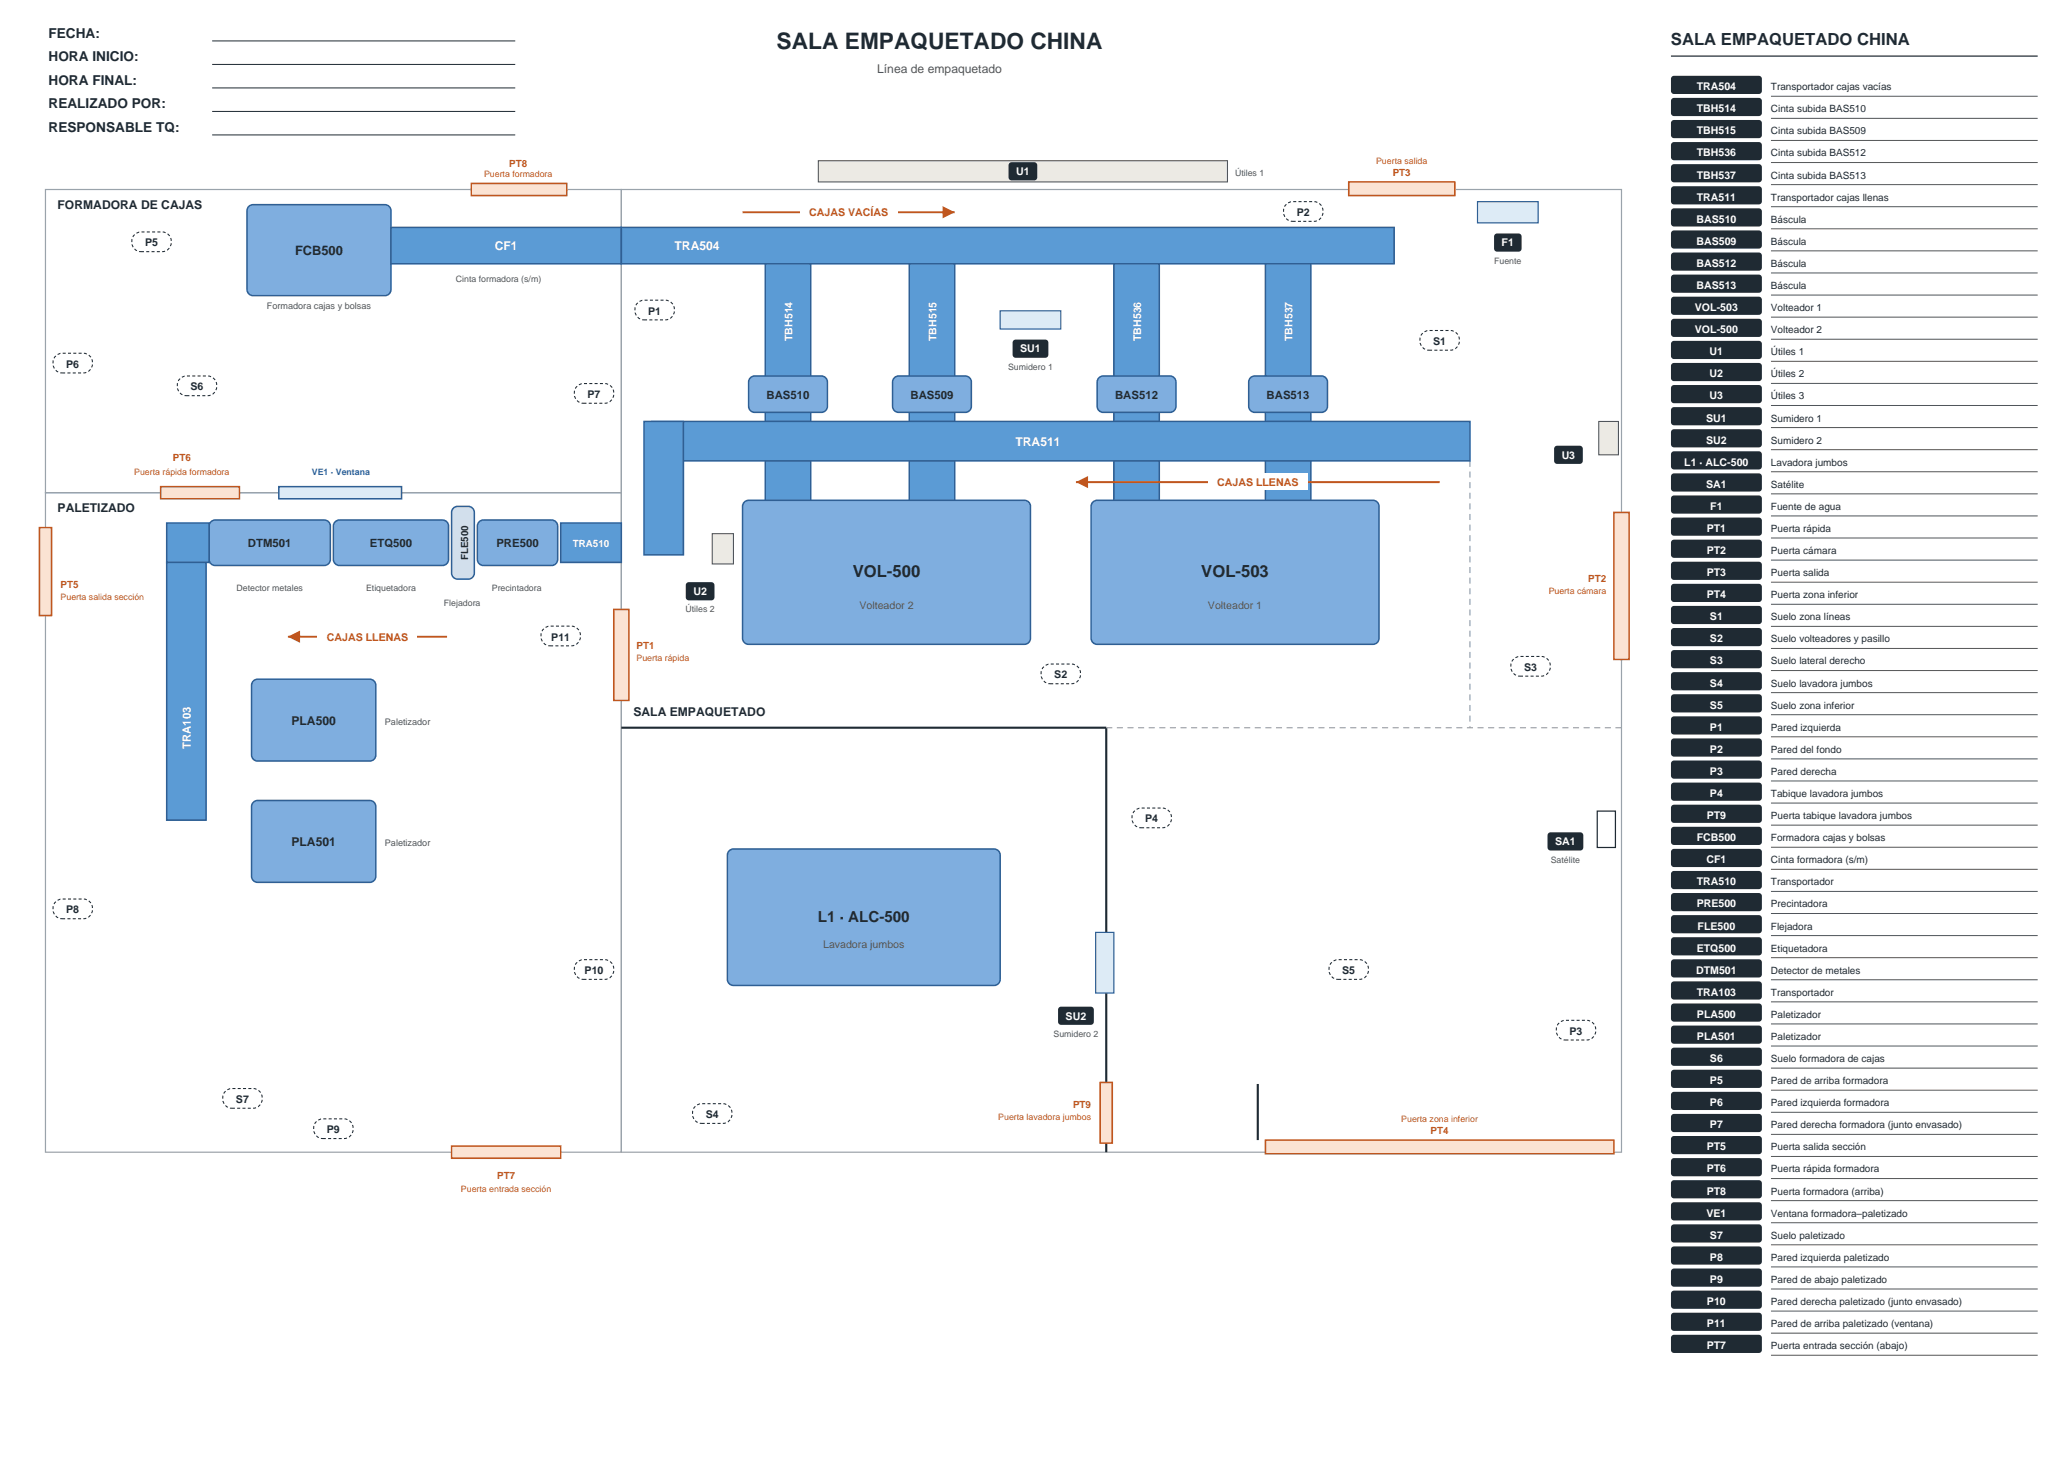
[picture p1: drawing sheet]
<svg xmlns="http://www.w3.org/2000/svg" width="420mm" height="297mm" viewBox="0 0 420 297" stroke-linecap="round" stroke-linejoin="round" font-family="sans-serif">
<path d="M43.1 8.3h61.5M43.1 13.1h61.5M43.1 17.9h61.5M43.1 22.6h61.5M43.1 27.4h61.5" fill="none" stroke="#1f2a33" stroke-width=".2"/>
<path d="M9.2 38.5h117v61.5h-117zM126.2 38.5h203.1v195.4h-203.1zM9.2 100h117v133.9h-117z" fill="none" stroke="#9aa3ab" stroke-width=".25"/>
<path d="M126.2 147.7h98.5v86.2M255.5 220.1v11.3" fill="none" stroke="#1f2a33" stroke-width=".43"/>
<path d="M298.5 93.6v54.1M224.7 147.7h104.6" fill="none" stroke="#9aa3ab" stroke-width=".25" stroke-dasharray="1.2 .9" stroke-linecap="butt"/>
<path d="M166.2 32.6h83.1v4.3h-83.1z" fill-rule="evenodd" fill="#eceae4" stroke="#555" stroke-width=".22"/>
<path d="M205 33.1l.4-.2h4.6a.62 .62 0 0 1 .7 .6v2.5a.62 .62 0 0 1-.7 .6h-4.6a.62 .62 0 0 1-.6-.6v-2.5z" fill-rule="evenodd" fill="#1f2a33"/>
<path d="M144.7 108.3h4.3v6.2h-4.3z" fill-rule="evenodd" fill="#eceae4" stroke="#555" stroke-width=".22"/>
<path d="M139.5 118.4l.4-.2h4.6a.62 .62 0 0 1 .6 .6v2.5a.62 .62 0 0 1-.6 .6h-4.6a.62 .62 0 0 1-.6-.6v-2.5z" fill-rule="evenodd" fill="#1f2a33"/>
<path d="M324.7 85.6h4v6.7h-4z" fill-rule="evenodd" fill="#eceae4" stroke="#555" stroke-width=".22"/>
<path d="M315.8 90.7l.4-.2h4.6a.62 .62 0 0 1 .7 .6v2.5a.62 .62 0 0 1-.7 .6h-4.6a.62 .62 0 0 1-.6-.6v-2.5z" fill-rule="evenodd" fill="#1f2a33"/>
<path d="M50.7 41.8l.7-.3h26.8a1.23 1.23 0 0 1 1.2 1.3v16a1.23 1.23 0 0 1-1.2 1.2h-26.8a1.23 1.23 0 0 1-1.2-1.2v-16v-.4z" fill-rule="evenodd" fill="#7faedf" stroke="#2f5f94" stroke-width=".31"/>
<g fill="#5b9bd5" stroke="#2f5f94" stroke-width=".31">
<path d="M79.4 46.2h46.8v7.4h-46.8z" fill-rule="evenodd"/>
<path d="M126.2 46.2h157v7.4h-157z" fill-rule="evenodd"/>
</g>
<g fill="#fbe3d3" stroke="#c0561e" stroke-width=".31">
<path d="M8 107.1h2.5v17.9h-2.5z" fill-rule="evenodd"/>
<path d="M95.7 37.2h19.4v2.5h-19.4z" fill-rule="evenodd"/>
</g>
<path d="M56.6 98.8h25v2.5h-25z" fill-rule="evenodd" fill="#ddebf6" stroke="#2f5f94" stroke-width=".31"/>
<g fill="#fbe3d3" stroke="#c0561e" stroke-width=".31">
<path d="M32.6 98.8h16v2.5h-16z" fill-rule="evenodd"/>
<path d="M91.7 232.7h22.2v2.4h-22.2z" fill-rule="evenodd"/>
</g>
<path d="M150.8 43.1h43.1" fill="none" stroke="#c0561e" stroke-width=".4"/>
<path d="M191.4 41.9l2.5 1.2-2.5 1.2z" fill="#c0561e"/>
<path d="M162.5 41.2h19.7v3.4h-19.7z" fill-rule="evenodd" fill="#fff"/>
<path d="M155.4 53.6h9.3v49.2h-9.3z" fill-rule="evenodd" fill="#5b9bd5" stroke="#2f5f94" stroke-width=".31"/>
<path d="M152.5 76.6l.8-.3h13.5a1.23 1.23 0 0 1 1.2 1.3v4.9a1.23 1.23 0 0 1-1.2 1.2h-13.5a1.23 1.23 0 0 1-1.3-1.2v-4.9l.1-.4z" fill-rule="evenodd" fill="#7faedf" stroke="#2f5f94" stroke-width=".31"/>
<path d="M184.7 53.6h9.2v49.2h-9.2z" fill-rule="evenodd" fill="#5b9bd5" stroke="#2f5f94" stroke-width=".31"/>
<path d="M181.5 76.8l.6-.4 .4-.1h13.6a1.23 1.23 0 0 1 1.2 1.3v4.9a1.23 1.23 0 0 1-1.2 1.2h-13.6a1.23 1.23 0 0 1-1.2-1.2v-4.9z" fill-rule="evenodd" fill="#7faedf" stroke="#2f5f94" stroke-width=".31"/>
<path d="M226.2 53.6h9.2v49.2h-9.2z" fill-rule="evenodd" fill="#5b9bd5" stroke="#2f5f94" stroke-width=".31"/>
<path d="M223.3 76.6l.8-.3h13.5a1.23 1.23 0 0 1 1.2 1.3v4.9a1.23 1.23 0 0 1-1.2 1.2h-13.5a1.23 1.23 0 0 1-1.3-1.2v-4.9l.1-.4z" fill-rule="evenodd" fill="#7faedf" stroke="#2f5f94" stroke-width=".31"/>
<path d="M257 53.6h9.2v49.2h-9.2z" fill-rule="evenodd" fill="#5b9bd5" stroke="#2f5f94" stroke-width=".31"/>
<path d="M254.1 76.6l.7-.3h13.6a1.23 1.23 0 0 1 1.2 1.3v4.9a1.23 1.23 0 0 1-1.2 1.2h-13.6a1.23 1.23 0 0 1-1.2-1.2v-4.9l.1-.4z" fill-rule="evenodd" fill="#7faedf" stroke="#2f5f94" stroke-width=".31"/>
<g fill="#5b9bd5" stroke="#2f5f94" stroke-width=".31">
<path d="M132.3 85.6h166.2v8h-166.2z" fill-rule="evenodd"/>
<path d="M130.8 85.6h8v27h-8z" fill-rule="evenodd"/>
</g>
<path d="M218.5 97.9h73.9" fill="none" stroke="#c0561e" stroke-width=".4"/>
<path d="M218.5 97.9l2.5-1.3v2.5z" fill="#c0561e"/>
<path d="M245.3 96h20.3v3.4h-20.3z" fill-rule="evenodd" fill="#fff"/>
<g fill="#7faedf" stroke="#2f5f94" stroke-width=".31">
<path d="M151.3 101.8l.7-.2h56.1a1.23 1.23 0 0 1 1.2 1.2v26.8a1.23 1.23 0 0 1-1.2 1.2h-56.1a1.23 1.23 0 0 1-1.2-1.2v-26.8l.1-.4z" fill-rule="evenodd"/>
<path d="M222.1 101.8l.7-.2h56a1.23 1.23 0 0 1 1.3 1.2v26.8a1.23 1.23 0 0 1-1.3 1.2h-56a1.23 1.23 0 0 1-1.2-1.2v-26.8l.1-.4z" fill-rule="evenodd"/>
</g>
<g fill="#fbe3d3" stroke="#c0561e" stroke-width=".31">
<path d="M124.6 123.7h3.1v18.5h-3.1z" fill-rule="evenodd"/>
<path d="M327.8 104h3.1v29.9h-3.1z" fill-rule="evenodd"/>
<path d="M273.9 36.9h21.6v2.8h-21.6z" fill-rule="evenodd"/>
</g>
<path d="M300.1 40.9h12.3v4.3h-12.3z" fill-rule="evenodd" fill="#ddebf6" stroke="#2f5f94" stroke-width=".25"/>
<path d="M303.6 47.6l.5-.2h4.3a.62 .62 0 0 1 .6 .6v2.5a.62 .62 0 0 1-.6 .6h-4.3a.62 .62 0 0 1-.7-.6v-2.5z" fill-rule="evenodd" fill="#1f2a33"/>
<path d="M203.1 63.1h12.3v3.7h-12.3z" fill-rule="evenodd" fill="#ddebf6" stroke="#2f5f94" stroke-width=".25"/>
<path d="M205.8 69.1l.5-.2h6a.62 .62 0 0 1 .6 .7v2.4a.62 .62 0 0 1-.6 .6h-6a.62 .62 0 0 1-.6-.6v-2.4z" fill-rule="evenodd" fill="#1f2a33"/>
<path d="M222.5 189.3h3.7v12.3h-3.7z" fill-rule="evenodd" fill="#ddebf6" stroke="#2f5f94" stroke-width=".25"/>
<path d="M215.1 204.5l.4-.1h6a.62 .62 0 0 1 .7 .6v2.4a.62 .62 0 0 1-.7 .7h-6a.62 .62 0 0 1-.6-.7v-2.4z" fill-rule="evenodd" fill="#1f2a33"/>
<path d="M324.4 164.7h3.7v7.3h-3.7z" fill-rule="evenodd" fill="#fff" stroke="#1f2a33" stroke-width=".25"/>
<path d="M314.5 169.1l.4-.1h6a.62 .62 0 0 1 .7 .6v2.4a.62 .62 0 0 1-.7 .7h-6a.62 .62 0 0 1-.6-.7v-2.4z" fill-rule="evenodd" fill="#1f2a33"/>
<g fill="#fbe3d3" stroke="#c0561e" stroke-width=".31">
<path d="M257 231.4h70.8v2.8h-70.8z" fill-rule="evenodd"/>
<path d="M223.4 219.7h2.5v12.4h-2.5z" fill-rule="evenodd"/>
</g>
<path d="M148 172.9l.6-.5h.4h52.9a1.23 1.23 0 0 1 1.2 1.2v25.2a1.23 1.23 0 0 1-1.2 1.3h-52.9a1.23 1.23 0 0 1-1.3-1.3v-25.2z" fill-rule="evenodd" fill="#7faedf" stroke="#2f5f94" stroke-width=".31"/>
<g fill="#fff" stroke="#1f2a33" stroke-width=".22" stroke-dasharray=".6 .5" stroke-linecap="butt">
<path d="M288.9 67.6l.8-.4 .5-.1h4.3a2.01 2.01 0 0 1 1.9 2 2.01 2.01 0 0 1-1.9 2h-4.3a2.03 2.03 0 0 1-1.7-1.3 2.03 2.03 0 0 1 .4-2.2z" fill-rule="evenodd"/>
<path d="M212 135.3l.8-.4 .5-.1h4.3a2.01 2.01 0 0 1 1.8 2 2.01 2.01 0 0 1-1.8 2h-4.3a2.03 2.03 0 0 1-1.8-1.3 2.03 2.03 0 0 1 .5-2.2z" fill-rule="evenodd"/>
<path d="M307.4 133.8l.8-.5h.5h4.3a2.01 2.01 0 0 1 1.9 2 2.01 2.01 0 0 1-1.9 2h-4.3a2.03 2.03 0 0 1-1.8-1.3 2.03 2.03 0 0 1 .5-2.2z" fill-rule="evenodd"/>
<path d="M141.2 224.6l.8-.5h.5h4.3a2.01 2.01 0 0 1 1.9 2 2.01 2.01 0 0 1-1.9 2h-4.3a2.03 2.03 0 0 1-1.8-1.4 2.03 2.03 0 0 1 .5-2.1z" fill-rule="evenodd"/>
<path d="M270.5 195.4l.8-.5 .5-.1h4.3a2.01 2.01 0 0 1 1.8 2 2.01 2.01 0 0 1-1.8 2h-4.3a2.03 2.03 0 0 1-1.8-1.3 2.03 2.03 0 0 1 .5-2.1z" fill-rule="evenodd"/>
<path d="M129.5 61.5l.8-.5 .5-.1h4.3a2.01 2.01 0 0 1 1.9 2 2.01 2.01 0 0 1-1.9 2h-4.3a2.03 2.03 0 0 1-1.8-1.3 2.03 2.03 0 0 1 .5-2.1z" fill-rule="evenodd"/>
<path d="M261.2 41.5l.8-.5 .5-.1h4.3a2.01 2.01 0 0 1 1.9 2 2.01 2.01 0 0 1-1.9 2h-4.3a2.03 2.03 0 0 1-1.7-1.3 2.03 2.03 0 0 1 .4-2.1z" fill-rule="evenodd"/>
<path d="M316.6 207.7l.8-.5 .5-.1h4.3a2.01 2.01 0 0 1 1.9 2 2.01 2.01 0 0 1-1.9 2h-4.3a2.03 2.03 0 0 1-1.7-1.3 2.03 2.03 0 0 1 .4-2.1z" fill-rule="evenodd"/>
<path d="M230.4 164.6l.9-.5 .5-.1h4.3a2.01 2.01 0 0 1 1.8 2 2.01 2.01 0 0 1-1.8 2h-4.3a2.03 2.03 0 0 1-1.8-1.3 2.03 2.03 0 0 1 .4-2.1z" fill-rule="evenodd"/>
<path d="M36.5 76.9l.9-.5 .5-.1h4.3a2.01 2.01 0 0 1 1.8 2 2.01 2.01 0 0 1-1.8 2h-4.3a2.03 2.03 0 0 1-1.8-1.3 2.03 2.03 0 0 1 .4-2.1z" fill-rule="evenodd"/>
<path d="M27.3 47.6l.8-.4 .5-.1h4.3a2.01 2.01 0 0 1 1.9 2 2.01 2.01 0 0 1-1.9 2h-4.3a2.03 2.03 0 0 1-1.7-1.3 2.03 2.03 0 0 1 .4-2.2z" fill-rule="evenodd"/>
<path d="M11.3 72.3l.8-.5 .5-.1h4.3a2.01 2.01 0 0 1 1.9 2 2.01 2.01 0 0 1-1.9 2h-4.3a2.03 2.03 0 0 1-1.7-1.3 2.03 2.03 0 0 1 .4-2.1z" fill-rule="evenodd"/>
<path d="M117.2 78.4l.8-.5h.5h4.3a2.01 2.01 0 0 1 1.9 2 2.01 2.01 0 0 1-1.9 2h-4.3a2.03 2.03 0 0 1-1.8-1.3 2.03 2.03 0 0 1 .5-2.2z" fill-rule="evenodd"/>
<path d="M45.8 221.5l.8-.5h.5h4.3a2.01 2.01 0 0 1 1.9 2 2.01 2.01 0 0 1-1.9 2h-4.3a2.03 2.03 0 0 1-1.8-1.3 2.03 2.03 0 0 1 .5-2.2z" fill-rule="evenodd"/>
<path d="M11.3 183l.8-.4 .5-.1h4.3a2.01 2.01 0 0 1 1.9 2 2.01 2.01 0 0 1-1.9 2h-4.3a2.03 2.03 0 0 1-1.7-1.3 2.03 2.03 0 0 1 .4-2.2z" fill-rule="evenodd"/>
<path d="M64.2 227.7l.9-.5 .5-.1h4.3a2.01 2.01 0 0 1 1.8 2 2.01 2.01 0 0 1-1.8 2h-4.3a2.03 2.03 0 0 1-1.8-1.3 2.03 2.03 0 0 1 .4-2.1z" fill-rule="evenodd"/>
<path d="M117.2 195.4l.8-.5 .5-.1h4.3a2.01 2.01 0 0 1 1.9 2 2.01 2.01 0 0 1-1.9 2h-4.3a2.03 2.03 0 0 1-1.8-1.3 2.03 2.03 0 0 1 .5-2.1z" fill-rule="evenodd"/>
<path d="M110.4 127.7l.8-.5 .5-.1h4.3a2.01 2.01 0 0 1 1.9 2 2.01 2.01 0 0 1-1.9 2h-4.3a2.03 2.03 0 0 1-1.7-1.3 2.03 2.03 0 0 1 .4-2.1z" fill-rule="evenodd"/>
</g>
<path d="M113.9 106.2h12.3v8h-12.3z" fill-rule="evenodd" fill="#5b9bd5" stroke="#2f5f94" stroke-width=".31"/>
<path d="M97.5 105.8l.7-.2h13.8a1.23 1.23 0 0 1 1.3 1.2v6.8a1.23 1.23 0 0 1-1.3 1.2h-13.8a1.23 1.23 0 0 1-1.3-1.2v-6.8l.1-.4z" fill-rule="evenodd" fill="#7faedf" stroke="#2f5f94" stroke-width=".31"/>
<path d="M92.2 103l.7-.2h2.2a1.23 1.23 0 0 1 1.2 1.2v12.3a1.23 1.23 0 0 1-1.2 1.3h-2.2a1.23 1.23 0 0 1-1.2-1.3v-12.3l.1-.4z" fill-rule="evenodd" fill="#cfe0f3" stroke="#2f5f94" stroke-width=".31"/>
<g fill="#7faedf" stroke="#2f5f94" stroke-width=".31">
<path d="M68.2 105.8l.7-.2h21a1.23 1.23 0 0 1 1.2 1.2v6.8a1.23 1.23 0 0 1-1.2 1.2h-21a1.23 1.23 0 0 1-1.2-1.2v-6.8l.1-.4z" fill-rule="evenodd"/>
<path d="M43 105.8l.7-.2h22.2a1.23 1.23 0 0 1 1.2 1.2v6.8a1.23 1.23 0 0 1-1.2 1.2h-22.2a1.23 1.23 0 0 1-1.2-1.2v-6.8v-.4z" fill-rule="evenodd"/>
</g>
<g fill="#5b9bd5" stroke="#2f5f94" stroke-width=".31">
<path d="M33.9 106.2h8.6v8h-8.6z" fill-rule="evenodd"/>
<path d="M33.9 114.2h8v52.3h-8z" fill-rule="evenodd"/>
</g>
<path d="M58.5 129.3h32.3" fill="none" stroke="#c0561e" stroke-width=".4"/>
<path d="M58.5 129.3l2.4-1.3v2.5z" fill="#c0561e"/>
<path d="M64.5 127.4h20.2v3.4h-20.2z" fill-rule="evenodd" fill="#fff"/>
<g fill="#7faedf" stroke="#2f5f94" stroke-width=".31">
<path d="M51.6 138.1l.7-.2h22.8a1.23 1.23 0 0 1 1.2 1.2v14.2a1.23 1.23 0 0 1-1.2 1.2h-22.8a1.23 1.23 0 0 1-1.2-1.2v-14.2l.1-.4z" fill-rule="evenodd"/>
<path d="M51.3 163l.6-.4 .4-.1h22.8a1.23 1.23 0 0 1 1.2 1.2v14.2a1.23 1.23 0 0 1-1.2 1.2h-22.8a1.23 1.23 0 0 1-1.2-1.2v-14.2z" fill-rule="evenodd"/>
</g>
<path d="M339.4 11.4h74.4" fill="none" stroke="#1f2a33" stroke-width=".25"/>
<path d="M339.5 15.6l.5-.2h17.2a.62 .62 0 0 1 .6 .6v2.5a.62 .62 0 0 1-.6 .6h-17.2a.62 .62 0 0 1-.6-.6v-2.5z" fill-rule="evenodd" fill="#1f2a33"/>
<path d="M359.7 19.5h54.1" fill="none" stroke="#555" stroke-width=".2"/>
<path d="M339.5 20.1l.5-.2h17.2a.62 .62 0 0 1 .6 .6v2.5a.62 .62 0 0 1-.6 .6h-17.2a.62 .62 0 0 1-.6-.6v-2.5z" fill-rule="evenodd" fill="#1f2a33"/>
<path d="M359.7 24h54.1" fill="none" stroke="#555" stroke-width=".2"/>
<path d="M339.5 24.5l.5-.1h17.2a.62 .62 0 0 1 .6 .6v2.4a.62 .62 0 0 1-.6 .6h-17.2a.62 .62 0 0 1-.6-.6v-2.4z" fill-rule="evenodd" fill="#1f2a33"/>
<path d="M359.7 28.5h54.1" fill="none" stroke="#555" stroke-width=".2"/>
<path d="M339.5 29l.5-.2h17.2a.62 .62 0 0 1 .6 .7v2.4a.62 .62 0 0 1-.6 .6h-17.2a.62 .62 0 0 1-.6-.6v-2.4z" fill-rule="evenodd" fill="#1f2a33"/>
<path d="M359.7 33h54.1" fill="none" stroke="#555" stroke-width=".2"/>
<path d="M339.5 33.5l.5-.2h17.2a.62 .62 0 0 1 .6 .6v2.5a.62 .62 0 0 1-.6 .6h-17.2a.62 .62 0 0 1-.6-.6v-2.5z" fill-rule="evenodd" fill="#1f2a33"/>
<path d="M359.7 37.5h54.1" fill="none" stroke="#555" stroke-width=".2"/>
<path d="M339.5 38l.5-.2h17.2a.62 .62 0 0 1 .6 .6v2.5a.62 .62 0 0 1-.6 .6h-17.2a.62 .62 0 0 1-.6-.6v-2.5z" fill-rule="evenodd" fill="#1f2a33"/>
<path d="M359.7 42h54.1" fill="none" stroke="#555" stroke-width=".2"/>
<path d="M339.5 42.5l.5-.2h17.2a.62 .62 0 0 1 .6 .6v2.5a.62 .62 0 0 1-.6 .6h-17.2a.62 .62 0 0 1-.6-.6v-2.5z" fill-rule="evenodd" fill="#1f2a33"/>
<path d="M359.7 46.4h54.1" fill="none" stroke="#555" stroke-width=".2"/>
<path d="M339.5 47l.5-.2h17.2a.62 .62 0 0 1 .6 .6v2.5a.62 .62 0 0 1-.6 .6h-17.2a.62 .62 0 0 1-.6-.6v-2.5z" fill-rule="evenodd" fill="#1f2a33"/>
<path d="M359.7 50.9h54.1" fill="none" stroke="#555" stroke-width=".2"/>
<path d="M339.5 51.4l.5-.1h17.2a.62 .62 0 0 1 .6 .6v2.4a.62 .62 0 0 1-.6 .7h-17.2a.62 .62 0 0 1-.6-.7v-2.4z" fill-rule="evenodd" fill="#1f2a33"/>
<path d="M359.7 55.4h54.1" fill="none" stroke="#555" stroke-width=".2"/>
<path d="M339.5 55.9l.5-.2h17.2a.62 .62 0 0 1 .6 .7v2.4a.62 .62 0 0 1-.6 .6h-17.2a.62 .62 0 0 1-.6-.6v-2.4z" fill-rule="evenodd" fill="#1f2a33"/>
<path d="M359.7 59.9h54.1" fill="none" stroke="#555" stroke-width=".2"/>
<path d="M339.5 60.4l.5-.2h17.2a.62 .62 0 0 1 .6 .6v2.5a.62 .62 0 0 1-.6 .6h-17.2a.62 .62 0 0 1-.6-.6v-2.5z" fill-rule="evenodd" fill="#1f2a33"/>
<path d="M359.7 64.4h54.1" fill="none" stroke="#555" stroke-width=".2"/>
<path d="M339.5 64.9l.5-.2h17.2a.62 .62 0 0 1 .6 .6v2.5a.62 .62 0 0 1-.6 .6h-17.2a.62 .62 0 0 1-.6-.6v-2.5z" fill-rule="evenodd" fill="#1f2a33"/>
<path d="M359.7 68.9h54.1" fill="none" stroke="#555" stroke-width=".2"/>
<path d="M339.5 69.4l.5-.2h17.2a.62 .62 0 0 1 .6 .6v2.5a.62 .62 0 0 1-.6 .6h-17.2a.62 .62 0 0 1-.6-.6v-2.5z" fill-rule="evenodd" fill="#1f2a33"/>
<path d="M359.7 73.4h54.1" fill="none" stroke="#555" stroke-width=".2"/>
<path d="M339.5 73.9l.5-.2h17.2a.62 .62 0 0 1 .6 .6v2.5a.62 .62 0 0 1-.6 .6h-17.2a.62 .62 0 0 1-.6-.6v-2.5z" fill-rule="evenodd" fill="#1f2a33"/>
<path d="M359.7 77.8h54.1" fill="none" stroke="#555" stroke-width=".2"/>
<path d="M339.5 78.3l.5-.1h17.2a.62 .62 0 0 1 .6 .6v2.4a.62 .62 0 0 1-.6 .7h-17.2a.62 .62 0 0 1-.6-.7v-2.4z" fill-rule="evenodd" fill="#1f2a33"/>
<path d="M359.7 82.3h54.1" fill="none" stroke="#555" stroke-width=".2"/>
<path d="M339.5 82.8l.5-.2h17.2a.62 .62 0 0 1 .6 .7v2.4a.62 .62 0 0 1-.6 .6h-17.2a.62 .62 0 0 1-.6-.6v-2.4z" fill-rule="evenodd" fill="#1f2a33"/>
<path d="M359.7 86.8h54.1" fill="none" stroke="#555" stroke-width=".2"/>
<path d="M339.5 87.3l.5-.2h17.2a.62 .62 0 0 1 .6 .6v2.5a.62 .62 0 0 1-.6 .6h-17.2a.62 .62 0 0 1-.6-.6v-2.5z" fill-rule="evenodd" fill="#1f2a33"/>
<path d="M359.7 91.3h54.1" fill="none" stroke="#555" stroke-width=".2"/>
<path d="M339.5 91.8l.5-.2h17.2a.62 .62 0 0 1 .6 .6v2.5a.62 .62 0 0 1-.6 .6h-17.2a.62 .62 0 0 1-.6-.6v-2.5z" fill-rule="evenodd" fill="#1f2a33"/>
<path d="M359.7 95.8h54.1" fill="none" stroke="#555" stroke-width=".2"/>
<path d="M339.5 96.3l.5-.2h17.2a.62 .62 0 0 1 .6 .6v2.5a.62 .62 0 0 1-.6 .6h-17.2a.62 .62 0 0 1-.6-.6v-2.5z" fill-rule="evenodd" fill="#1f2a33"/>
<path d="M359.7 100.3h54.1" fill="none" stroke="#555" stroke-width=".2"/>
<path d="M339.5 100.8l.5-.2h17.2a.62 .62 0 0 1 .6 .6v2.5a.62 .62 0 0 1-.6 .6h-17.2a.62 .62 0 0 1-.6-.6v-2.5z" fill-rule="evenodd" fill="#1f2a33"/>
<path d="M359.7 104.7h54.1" fill="none" stroke="#555" stroke-width=".2"/>
<path d="M339.5 105.2l.5-.1h17.2a.62 .62 0 0 1 .6 .6v2.4a.62 .62 0 0 1-.6 .7h-17.2a.62 .62 0 0 1-.6-.7v-2.4z" fill-rule="evenodd" fill="#1f2a33"/>
<path d="M359.7 109.2h54.1" fill="none" stroke="#555" stroke-width=".2"/>
<path d="M339.5 109.7l.5-.1h17.2a.62 .62 0 0 1 .6 .6v2.4a.62 .62 0 0 1-.6 .6h-17.2a.62 .62 0 0 1-.6-.6v-2.4z" fill-rule="evenodd" fill="#1f2a33"/>
<path d="M359.7 113.7h54.1" fill="none" stroke="#555" stroke-width=".2"/>
<path d="M339.5 114.2l.5-.2h17.2a.62 .62 0 0 1 .6 .7v2.4a.62 .62 0 0 1-.6 .6h-17.2a.62 .62 0 0 1-.6-.6v-2.4z" fill-rule="evenodd" fill="#1f2a33"/>
<path d="M359.7 118.2h54.1" fill="none" stroke="#555" stroke-width=".2"/>
<path d="M339.5 118.7l.5-.2h17.2a.62 .62 0 0 1 .6 .6v2.5a.62 .62 0 0 1-.6 .6h-17.2a.62 .62 0 0 1-.6-.6v-2.5z" fill-rule="evenodd" fill="#1f2a33"/>
<path d="M359.7 122.7h54.1" fill="none" stroke="#555" stroke-width=".2"/>
<path d="M339.5 123.2l.5-.2h17.2a.62 .62 0 0 1 .6 .6v2.5a.62 .62 0 0 1-.6 .6h-17.2a.62 .62 0 0 1-.6-.6v-2.5z" fill-rule="evenodd" fill="#1f2a33"/>
<path d="M359.7 127.2h54.1" fill="none" stroke="#555" stroke-width=".2"/>
<path d="M339.5 127.7l.5-.2h17.2a.62 .62 0 0 1 .6 .6v2.5a.62 .62 0 0 1-.6 .6h-17.2a.62 .62 0 0 1-.6-.6v-2.5z" fill-rule="evenodd" fill="#1f2a33"/>
<path d="M359.7 131.6h54.1" fill="none" stroke="#555" stroke-width=".2"/>
<path d="M339.5 132.2l.5-.2h17.2a.62 .62 0 0 1 .6 .6v2.4a.62 .62 0 0 1-.6 .7h-17.2a.62 .62 0 0 1-.6-.7v-2.4z" fill-rule="evenodd" fill="#1f2a33"/>
<path d="M359.7 136.1h54.1" fill="none" stroke="#555" stroke-width=".2"/>
<path d="M339.5 136.6l.5-.1h17.2a.62 .62 0 0 1 .6 .6v2.4a.62 .62 0 0 1-.6 .6h-17.2a.62 .62 0 0 1-.6-.6v-2.4z" fill-rule="evenodd" fill="#1f2a33"/>
<path d="M359.7 140.6h54.1" fill="none" stroke="#555" stroke-width=".2"/>
<path d="M339.5 141.1l.5-.2h17.2a.62 .62 0 0 1 .6 .7v2.4a.62 .62 0 0 1-.6 .6h-17.2a.62 .62 0 0 1-.6-.6v-2.4z" fill-rule="evenodd" fill="#1f2a33"/>
<path d="M359.7 145.1h54.1" fill="none" stroke="#555" stroke-width=".2"/>
<path d="M339.5 145.6l.5-.2h17.2a.62 .62 0 0 1 .6 .6v2.5a.62 .62 0 0 1-.6 .6h-17.2a.62 .62 0 0 1-.6-.6v-2.5z" fill-rule="evenodd" fill="#1f2a33"/>
<path d="M359.7 149.6h54.1" fill="none" stroke="#555" stroke-width=".2"/>
<path d="M339.5 150.1l.5-.2h17.2a.62 .62 0 0 1 .6 .6v2.5a.62 .62 0 0 1-.6 .6h-17.2a.62 .62 0 0 1-.6-.6v-2.5z" fill-rule="evenodd" fill="#1f2a33"/>
<path d="M359.7 154.1h54.1" fill="none" stroke="#555" stroke-width=".2"/>
<path d="M339.5 154.6l.5-.2h17.2a.62 .62 0 0 1 .6 .6v2.5a.62 .62 0 0 1-.6 .6h-17.2a.62 .62 0 0 1-.6-.6v-2.5z" fill-rule="evenodd" fill="#1f2a33"/>
<path d="M359.7 158.5h54.1" fill="none" stroke="#555" stroke-width=".2"/>
<path d="M339.5 159.1l.5-.2h17.2a.62 .62 0 0 1 .6 .6v2.5a.62 .62 0 0 1-.6 .6h-17.2a.62 .62 0 0 1-.6-.6v-2.5z" fill-rule="evenodd" fill="#1f2a33"/>
<path d="M359.7 163h54.1" fill="none" stroke="#555" stroke-width=".2"/>
<path d="M339.5 163.5l.5-.1h17.2a.62 .62 0 0 1 .6 .6v2.4a.62 .62 0 0 1-.6 .7h-17.2a.62 .62 0 0 1-.6-.7v-2.4z" fill-rule="evenodd" fill="#1f2a33"/>
<path d="M359.7 167.5h54.1" fill="none" stroke="#555" stroke-width=".2"/>
<path d="M339.5 168l.5-.2h17.2a.62 .62 0 0 1 .6 .7v2.4a.62 .62 0 0 1-.6 .6h-17.2a.62 .62 0 0 1-.6-.6v-2.4z" fill-rule="evenodd" fill="#1f2a33"/>
<path d="M359.7 172h54.1" fill="none" stroke="#555" stroke-width=".2"/>
<path d="M339.5 172.5l.5-.2h17.2a.62 .62 0 0 1 .6 .6v2.5a.62 .62 0 0 1-.6 .6h-17.2a.62 .62 0 0 1-.6-.6v-2.5z" fill-rule="evenodd" fill="#1f2a33"/>
<path d="M359.7 176.5h54.1" fill="none" stroke="#555" stroke-width=".2"/>
<path d="M339.5 177l.5-.2h17.2a.62 .62 0 0 1 .6 .6v2.5a.62 .62 0 0 1-.6 .6h-17.2a.62 .62 0 0 1-.6-.6v-2.5z" fill-rule="evenodd" fill="#1f2a33"/>
<path d="M359.7 181h54.1" fill="none" stroke="#555" stroke-width=".2"/>
<path d="M339.5 181.5l.5-.2h17.2a.62 .62 0 0 1 .6 .6v2.5a.62 .62 0 0 1-.6 .6h-17.2a.62 .62 0 0 1-.6-.6v-2.5z" fill-rule="evenodd" fill="#1f2a33"/>
<path d="M359.7 185.4h54.1" fill="none" stroke="#555" stroke-width=".2"/>
<path d="M339.5 186l.5-.2h17.2a.62 .62 0 0 1 .6 .6v2.5a.62 .62 0 0 1-.6 .6h-17.2a.62 .62 0 0 1-.6-.6v-2.5z" fill-rule="evenodd" fill="#1f2a33"/>
<path d="M359.7 189.9h54.1" fill="none" stroke="#555" stroke-width=".2"/>
<path d="M339.5 190.4l.5-.1h17.2a.62 .62 0 0 1 .6 .6v2.4a.62 .62 0 0 1-.6 .7h-17.2a.62 .62 0 0 1-.6-.7v-2.4z" fill-rule="evenodd" fill="#1f2a33"/>
<path d="M359.7 194.4h54.1" fill="none" stroke="#555" stroke-width=".2"/>
<path d="M339.5 194.9l.5-.2h17.2a.62 .62 0 0 1 .6 .7v2.4a.62 .62 0 0 1-.6 .6h-17.2a.62 .62 0 0 1-.6-.6v-2.4z" fill-rule="evenodd" fill="#1f2a33"/>
<path d="M359.7 198.9h54.1" fill="none" stroke="#555" stroke-width=".2"/>
<path d="M339.5 199.4l.5-.2h17.2a.62 .62 0 0 1 .6 .6v2.5a.62 .62 0 0 1-.6 .6h-17.2a.62 .62 0 0 1-.6-.6v-2.5z" fill-rule="evenodd" fill="#1f2a33"/>
<path d="M359.7 203.4h54.1" fill="none" stroke="#555" stroke-width=".2"/>
<path d="M339.5 203.9l.5-.2h17.2a.62 .62 0 0 1 .6 .6v2.5a.62 .62 0 0 1-.6 .6h-17.2a.62 .62 0 0 1-.6-.6v-2.5z" fill-rule="evenodd" fill="#1f2a33"/>
<path d="M359.7 207.9h54.1" fill="none" stroke="#555" stroke-width=".2"/>
<path d="M339.5 208.4l.5-.2h17.2a.62 .62 0 0 1 .6 .6v2.5a.62 .62 0 0 1-.6 .6h-17.2a.62 .62 0 0 1-.6-.6v-2.5z" fill-rule="evenodd" fill="#1f2a33"/>
<path d="M359.7 212.4h54.1" fill="none" stroke="#555" stroke-width=".2"/>
<path d="M339.5 212.9l.5-.2h17.2a.62 .62 0 0 1 .6 .6v2.5a.62 .62 0 0 1-.6 .6h-17.2a.62 .62 0 0 1-.6-.6v-2.5z" fill-rule="evenodd" fill="#1f2a33"/>
<path d="M359.7 216.8h54.1" fill="none" stroke="#555" stroke-width=".2"/>
<path d="M339.5 217.3l.5-.1h17.2a.62 .62 0 0 1 .6 .6v2.4a.62 .62 0 0 1-.6 .7h-17.2a.62 .62 0 0 1-.6-.7v-2.4z" fill-rule="evenodd" fill="#1f2a33"/>
<path d="M359.7 221.3h54.1" fill="none" stroke="#555" stroke-width=".2"/>
<path d="M339.5 221.8l.5-.2h17.2a.62 .62 0 0 1 .6 .7v2.4a.62 .62 0 0 1-.6 .6h-17.2a.62 .62 0 0 1-.6-.6v-2.4z" fill-rule="evenodd" fill="#1f2a33"/>
<path d="M359.7 225.8h54.1" fill="none" stroke="#555" stroke-width=".2"/>
<path d="M339.5 226.3l.5-.2h17.2a.62 .62 0 0 1 .6 .6v2.5a.62 .62 0 0 1-.6 .6h-17.2a.62 .62 0 0 1-.6-.6v-2.5z" fill-rule="evenodd" fill="#1f2a33"/>
<path d="M359.7 230.3h54.1" fill="none" stroke="#555" stroke-width=".2"/>
<path d="M339.5 230.8l.5-.2h17.2a.62 .62 0 0 1 .6 .6v2.5a.62 .62 0 0 1-.6 .6h-17.2a.62 .62 0 0 1-.6-.6v-2.5z" fill-rule="evenodd" fill="#1f2a33"/>
<path d="M359.7 234.8h54.1" fill="none" stroke="#555" stroke-width=".2"/>
<path d="M339.5 235.3l.5-.2h17.2a.62 .62 0 0 1 .6 .6v2.5a.62 .62 0 0 1-.6 .6h-17.2a.62 .62 0 0 1-.6-.6v-2.5z" fill-rule="evenodd" fill="#1f2a33"/>
<path d="M359.7 239.3h54.1" fill="none" stroke="#555" stroke-width=".2"/>
<path d="M339.5 239.8l.5-.2h17.2a.62 .62 0 0 1 .6 .6v2.5a.62 .62 0 0 1-.6 .6h-17.2a.62 .62 0 0 1-.6-.6v-2.5z" fill-rule="evenodd" fill="#1f2a33"/>
<path d="M359.7 243.7h54.1" fill="none" stroke="#555" stroke-width=".2"/>
<path d="M339.5 244.2l.5-.1h17.2a.62 .62 0 0 1 .6 .6v2.4a.62 .62 0 0 1-.6 .7h-17.2a.62 .62 0 0 1-.6-.7v-2.4z" fill-rule="evenodd" fill="#1f2a33"/>
<path d="M359.7 248.2h54.1" fill="none" stroke="#555" stroke-width=".2"/>
<path d="M339.5 248.7l.5-.1h17.2a.62 .62 0 0 1 .6 .6v2.4a.62 .62 0 0 1-.6 .6h-17.2a.62 .62 0 0 1-.6-.6v-2.4z" fill-rule="evenodd" fill="#1f2a33"/>
<path d="M359.7 252.7h54.1" fill="none" stroke="#555" stroke-width=".2"/>
<path d="M339.5 253.2l.5-.2h17.2a.62 .62 0 0 1 .6 .7v2.4a.62 .62 0 0 1-.6 .6h-17.2a.62 .62 0 0 1-.6-.6v-2.4z" fill-rule="evenodd" fill="#1f2a33"/>
<path d="M359.7 257.2h54.1" fill="none" stroke="#555" stroke-width=".2"/>
<path d="M339.5 257.7l.5-.2h17.2a.62 .62 0 0 1 .6 .6v2.5a.62 .62 0 0 1-.6 .6h-17.2a.62 .62 0 0 1-.6-.6v-2.5z" fill-rule="evenodd" fill="#1f2a33"/>
<path d="M359.7 261.7h54.1" fill="none" stroke="#555" stroke-width=".2"/>
<path d="M339.5 262.2l.5-.2h17.2a.62 .62 0 0 1 .6 .6v2.5a.62 .62 0 0 1-.6 .6h-17.2a.62 .62 0 0 1-.6-.6v-2.5z" fill-rule="evenodd" fill="#1f2a33"/>
<path d="M359.7 266.2h54.1" fill="none" stroke="#555" stroke-width=".2"/>
<path d="M339.5 266.7l.5-.2h17.2a.62 .62 0 0 1 .6 .6v2.5a.62 .62 0 0 1-.6 .6h-17.2a.62 .62 0 0 1-.6-.6v-2.5z" fill-rule="evenodd" fill="#1f2a33"/>
<path d="M359.7 270.6h54.1" fill="none" stroke="#555" stroke-width=".2"/>
<path d="M339.5 271.2l.5-.2h17.2a.62 .62 0 0 1 .6 .6v2.4a.62 .62 0 0 1-.6 .7h-17.2a.62 .62 0 0 1-.6-.7v-2.4z" fill-rule="evenodd" fill="#1f2a33"/>
<path d="M359.7 275.1h54.1" fill="none" stroke="#555" stroke-width=".2"/>
<text font-size="4.6" fill="#1f2a33" x="157.7" y="9.8">SALA EMPAQUETADO CHINA</text>
<g font-size="3.4" fill="#1f2a33">
<text x="339.4" y="9.2">SALA EMPAQUETADO CHINA</text>
<text x="173.2" y="117.1">VOL-500</text>
<text x="244" y="117.1">VOL-503</text>
</g>
<text font-size="3.1" fill="#1f2a33" x="166.1" y="187.1">L1 · ALC-500</text>
<g font-size="2.8" fill="#1f2a33">
<text x="9.8" y="7.7">FECHA:</text>
<text x="9.8" y="12.5">HORA INICIO:</text>
<text x="9.8" y="17.2">HORA FINAL:</text>
<text x="9.8" y="22">REALIZADO POR:</text>
<text x="9.8" y="26.8">RESPONSABLE TQ:</text>
</g>
<text font-size="2.6" fill="#1f2a33" x="59.9" y="51.7">FCB500</text>
<text font-size="2.5" fill="#555" x="178.2" y="14.8">Línea de empaquetado</text>
<g font-size="2.5" fill="#1f2a33">
<text x="11.7" y="42.5">FORMADORA DE CAJAS</text>
<text x="11.7" y="104">PALETIZADO</text>
<text x="59.2" y="147.1">PLA500</text>
<text x="128.6" y="145.3">SALA EMPAQUETADO</text>
<text x="59.2" y="171.7">PLA501</text>
</g>
<g font-size="2.5" fill="#fff">
<text x="100.5" y="50.8">CF1</text>
<text x="137" y="50.8">TRA504</text>
<text x="206.2" y="90.5">TRA511</text>
</g>
<g font-size="2.3" fill="#1f2a33">
<text x="155.7" y="80.9">BAS510</text>
<text x="184.9" y="80.9">BAS509</text>
<text x="226.5" y="80.9">BAS512</text>
<text x="257.2" y="80.9">BAS513</text>
<text x="50.4" y="111.1">DTM501</text>
<text x="75.1" y="111.1">ETQ500</text>
<text x="100.8" y="111.1">PRE500</text>
</g>
<text font-size="2.3" fill="#fff" x="38.8" y="152" transform="rotate(-90 38.8 152)">TRA103</text>
<g font-size="2.2" fill="#fff">
<text x="344.6" y="18.3">TRA504</text>
<text x="344.6" y="22.8">TBH514</text>
<text x="344.6" y="27.3">TBH515</text>
<text x="206.4" y="35.5">U1</text>
<text x="344.6" y="31.8">TBH536</text>
<text x="344.6" y="36.2">TBH537</text>
<text x="344.6" y="40.7">TRA511</text>
<text x="344.5" y="45.2">BAS510</text>
<text x="305" y="50">F1</text>
<text x="344.5" y="49.7">BAS509</text>
<text x="344.5" y="54.2">BAS512</text>
<text x="344.5" y="58.7">BAS513</text>
<text x="344.2" y="63.2">VOL-503</text>
<text x="161" y="69.3" transform="rotate(-90 161 69.3)">TBH514</text>
<text x="190.2" y="69.3" transform="rotate(-90 190.2 69.3)">TBH515</text>
<text x="207.2" y="71.6">SU1</text>
<text x="231.8" y="69.3" transform="rotate(-90 231.8 69.3)">TBH536</text>
<text x="262.5" y="69.3" transform="rotate(-90 262.5 69.3)">TBH537</text>
<text x="344.2" y="67.6">VOL-500</text>
<text x="347.2" y="72.1">U1</text>
<text x="347.2" y="76.6">U2</text>
<text x="347.2" y="81.1">U3</text>
<text x="346.5" y="85.6">SU1</text>
<text x="317.2" y="93.1">U3</text>
<text x="342.1" y="94.5">L1 · ALC-500</text>
<text x="346.5" y="90.1">SU2</text>
<text x="346.5" y="99">SA1</text>
<text x="346.6" y="108">PT1</text>
<text x="347.3" y="103.5">F1</text>
<text x="346.6" y="112.5">PT2</text>
<text x="346.6" y="117">PT3</text>
<text x="140.8" y="120.8">U2</text>
<text x="346.6" y="121.4">PT4</text>
<text x="347.3" y="125.9">S1</text>
<text x="347.3" y="130.4">S2</text>
<text x="347.3" y="134.9">S3</text>
<text x="347.3" y="139.4">S4</text>
<text x="347.3" y="143.9">S5</text>
<text x="347.3" y="148.3">P1</text>
<text x="347.3" y="152.8">P2</text>
<text x="347.3" y="157.3">P3</text>
<text x="347.3" y="161.8">P4</text>
<text x="346.6" y="166.3">PT9</text>
<text x="315.8" y="171.6">SA1</text>
<text x="344.6" y="170.8">FCB500</text>
<text x="344.6" y="179.7">TRA510</text>
<text x="346.6" y="175.2">CF1</text>
<text x="344.6" y="184.2">PRE500</text>
<text x="344.8" y="188.7">FLE500</text>
<text x="344.5" y="197.7">DTM501</text>
<text x="344.6" y="193.2">ETQ500</text>
<text x="344.6" y="202.2">TRA103</text>
<text x="216.4" y="207">SU2</text>
<text x="344.6" y="206.6">PLA500</text>
<text x="344.6" y="211.1">PLA501</text>
<text x="347.3" y="215.6">S6</text>
<text x="347.3" y="220.1">P5</text>
<text x="347.3" y="224.6">P6</text>
<text x="346.6" y="233.5">PT5</text>
<text x="347.3" y="229.1">P7</text>
<text x="346.6" y="238">PT6</text>
<text x="346.6" y="242.5">PT8</text>
<text x="346.6" y="247">VE1</text>
<text x="347.3" y="251.5">S7</text>
<text x="347.3" y="256">P8</text>
<text x="347.3" y="260.4">P9</text>
<text x="346.7" y="264.9">P10</text>
<text x="346.7" y="269.4">P11</text>
<text x="346.6" y="273.9">PT7</text>
</g>
<g font-size="2.2" fill="#c0561e">
<text x="164.3" y="43.9">CAJAS VACÍAS</text>
<text x="247.2" y="98.6">CAJAS LLENAS</text>
<text x="66.4" y="130">CAJAS LLENAS</text>
</g>
<g font-size="2.2" fill="#1f2a33">
<text x="263.4" y="43.9">P2</text>
<text x="29.5" y="50">P5</text>
<text x="131.6" y="63.9">P1</text>
<text x="291.1" y="70">S1</text>
<text x="13.5" y="74.6">P6</text>
<text x="38.7" y="79.3">S6</text>
<text x="119.3" y="80.8">P7</text>
<text x="112" y="130">P11</text>
<text x="214.1" y="137.7">S2</text>
<text x="309.5" y="136.2">S3</text>
<text x="232.6" y="167">P4</text>
<text x="13.5" y="185.4">P8</text>
<text x="118.7" y="197.7">P10</text>
<text x="272.6" y="197.7">S5</text>
<text x="318.8" y="210.1">P3</text>
<text x="47.9" y="223.9">S7</text>
<text x="143.3" y="227">S4</text>
<text x="66.4" y="230.1">P9</text>
</g>
<g font-size="2.2" fill="#555">
<text x="174.5" y="123.7">Volteador 2</text>
<text x="245.3" y="123.7">Volteador 1</text>
<text x="167.2" y="192.4">Lavadora jumbos</text>
</g>
<g font-size="2" fill="#1f2a33">
<text x="359.7" y="18.3">Transportador cajas vacías</text>
<text x="359.7" y="22.8">Cinta subida BAS510</text>
<text x="359.7" y="27.3">Cinta subida BAS509</text>
<text x="359.7" y="31.8">Cinta subida BAS512</text>
<text x="359.7" y="36.2">Cinta subida BAS513</text>
<text x="359.7" y="40.7">Transportador cajas llenas</text>
<text x="359.7" y="45.2">Báscula</text>
<text x="359.7" y="49.7">Báscula</text>
<text x="359.7" y="54.2">Báscula</text>
<text x="359.7" y="58.7">Báscula</text>
<text x="359.7" y="63.2">Volteador 1</text>
<text x="359.7" y="67.6">Volteador 2</text>
<text x="359.7" y="72.1">Útiles 1</text>
<text x="359.7" y="76.6">Útiles 2</text>
<text x="359.7" y="81.1">Útiles 3</text>
<text x="359.7" y="85.6">Sumidero 1</text>
<text x="359.7" y="90.1">Sumidero 2</text>
<text x="359.7" y="94.5">Lavadora jumbos</text>
<text x="359.7" y="99">Satélite</text>
<text x="359.7" y="103.5">Fuente de agua</text>
<text x="359.7" y="108">Puerta rápida</text>
<text x="95.1" y="113.7" transform="rotate(-90 95.1 113.7)">FLE500</text>
<text x="359.7" y="112.5">Puerta cámara</text>
<text x="359.7" y="117">Puerta salida</text>
<text x="359.7" y="121.4">Puerta zona inferior</text>
<text x="359.7" y="125.9">Suelo zona líneas</text>
<text x="359.7" y="130.4">Suelo volteadores y pasillo</text>
<text x="359.7" y="134.9">Suelo lateral derecho</text>
<text x="359.7" y="139.4">Suelo lavadora jumbos</text>
<text x="359.7" y="143.9">Suelo zona inferior</text>
<text x="359.7" y="148.3">Pared izquierda</text>
<text x="359.7" y="152.8">Pared del fondo</text>
<text x="359.7" y="157.3">Pared derecha</text>
<text x="359.7" y="161.8">Tabique lavadora jumbos</text>
<text x="359.7" y="166.3">Puerta tabique lavadora jumbos</text>
<text x="359.7" y="170.8">Formadora cajas y bolsas</text>
<text x="359.7" y="175.2">Cinta formadora (s/m)</text>
<text x="359.7" y="179.7">Transportador</text>
<text x="359.7" y="184.2">Precintadora</text>
<text x="359.7" y="188.7">Flejadora</text>
<text x="359.7" y="193.2">Etiquetadora</text>
<text x="359.7" y="197.7">Detector de metales</text>
<text x="359.7" y="202.2">Transportador</text>
<text x="359.7" y="206.6">Paletizador</text>
<text x="359.7" y="211.1">Paletizador</text>
<text x="359.7" y="215.6">Suelo formadora de cajas</text>
<text x="359.7" y="220.1">Pared de arriba formadora</text>
<text x="359.7" y="224.6">Pared izquierda formadora</text>
<text x="359.7" y="229.1">Pared derecha formadora (junto envasado)</text>
<text x="359.7" y="233.5">Puerta salida sección</text>
<text x="359.7" y="238">Puerta rápida formadora</text>
<text x="359.7" y="242.5">Puerta formadora (arriba)</text>
<text x="359.7" y="247">Ventana formadora–paletizado</text>
<text x="359.7" y="251.5">Suelo paletizado</text>
<text x="359.7" y="256">Pared izquierda paletizado</text>
<text x="359.7" y="260.4">Pared de abajo paletizado</text>
<text x="359.7" y="264.9">Pared derecha paletizado (junto envasado)</text>
<text x="359.7" y="269.4">Pared de arriba paletizado (ventana)</text>
<text x="359.7" y="273.9">Puerta entrada sección (abajo)</text>
</g>
<g font-size="2" fill="#c0561e">
<text x="103.4" y="33.9">PT8</text>
<text x="282.9" y="35.7">PT3</text>
<text x="35.1" y="93.6">PT6</text>
<text x="12.3" y="119.4">PT5</text>
<text x="322.6" y="118.2">PT2</text>
<text x="129.3" y="131.7">PT1</text>
<text x="217.9" y="225">PT9</text>
<text x="290.5" y="230.2">PT4</text>
<text x="101" y="239.4">PT7</text>
</g>
<text font-size="2" fill="#fff" x="116.3" y="111.1">TRA510</text>
<g font-size="1.8" fill="#555">
<text x="250.8" y="35.7">Útiles 1</text>
<text x="303.5" y="53.6">Fuente</text>
<text x="92.6" y="57.2">Cinta formadora (s/m)</text>
<text x="54.2" y="62.8">Formadora cajas y bolsas</text>
<text x="204.7" y="75.1">Sumidero 1</text>
<text x="48" y="120">Detector metales</text>
<text x="74.3" y="120">Etiquetadora</text>
<text x="90.2" y="123.1">Flejadora</text>
<text x="99.9" y="120">Precintadora</text>
<text x="139.2" y="124.3">Útiles 2</text>
<text x="78.2" y="147.1">Paletizador</text>
<text x="78.2" y="171.7">Paletizador</text>
<text x="315" y="175.1">Satélite</text>
<text x="214" y="210.5">Sumidero 2</text>
</g>
<g font-size="1.8" fill="#c0561e">
<text x="279.5" y="33.2">Puerta salida</text>
<text x="98.3" y="36">Puerta formadora</text>
<text x="27.3" y="96.3">Puerta rápida formadora</text>
<text x="12.3" y="121.9">Puerta salida sección</text>
<text x="314.5" y="120.6">Puerta cámara</text>
<text x="129.3" y="134.2">Puerta rápida</text>
<text x="202.7" y="227.4">Puerta lavadora jumbos</text>
<text x="284.6" y="227.8">Puerta zona inferior</text>
<text x="93.6" y="241.9">Puerta entrada sección</text>
</g>
<text font-size="1.8" fill="#2f5f94" x="63.3" y="96.3">VE1 · Ventana</text>
</svg>
